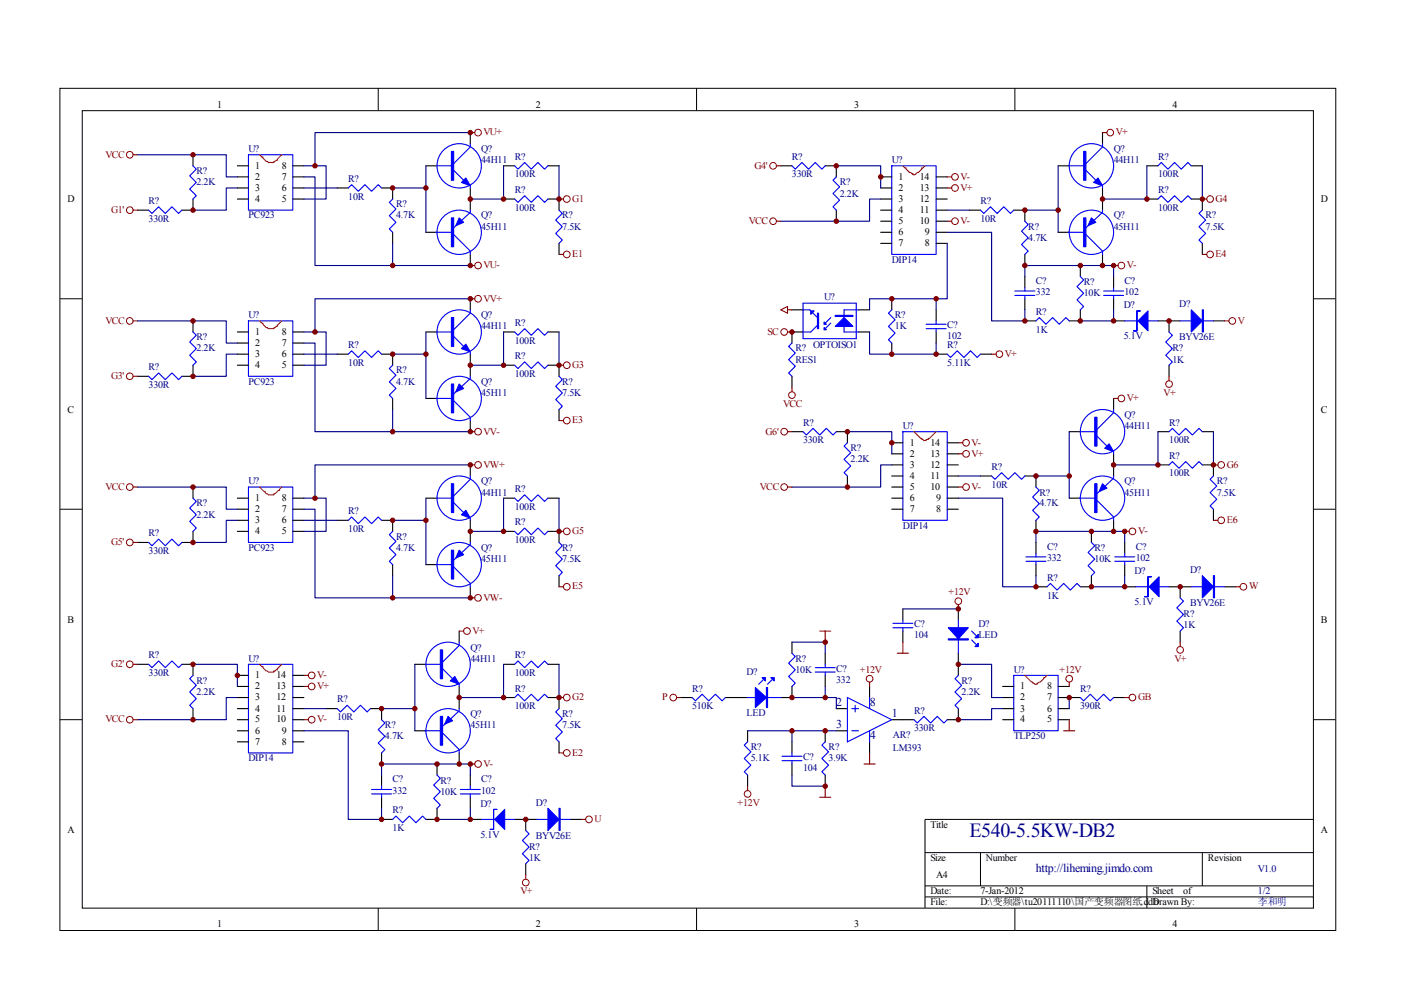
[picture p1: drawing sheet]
<svg xmlns="http://www.w3.org/2000/svg" width="297mm" height="210mm" viewBox="0 0 297 210" stroke-linecap="round" stroke-linejoin="round" font-family="sans-serif">
<g fill="none" stroke="#000" stroke-width=".21">
<path d="M12.7 18.7h270.5v178.6h-270.5zM80.2 18.7v4.7M147.7 18.7v4.7M215.2 18.7v4.7M17.4 23.5h261.1v169h-261.1zM12.7 63.3h4.7M278.4 63.3h4.7M12.7 108h4.7M278.4 108h4.7M12.7 152.6h4.7M278.4 152.6h4.7M278.4 173.7h-82.3v18.8"/>
<path d="M80.2 192.5v4.7M147.7 192.5v4.7M196.1 180.8h82.3M196.1 187.8h82.3M196.1 190.2h82.3M207.9 180.8v7M215.2 192.5v4.7M243.2 187.8v4.7M254.9 180.8v7"/>
</g>
<g fill="none" stroke="#00f" stroke-width=".23">
<path d="M40.9 35.2l.7 .7-1.4 1.4 1.4 1.4-1.4 1.4 1.4 1.4-.7 .7M52.7 32.8h9.4v11.8h-9.4zM73.8 39.9l.7-.7 1.5 1.4 1.4-1.4 1.4 1.4 1.4-1.4 .7 .7M92.7 35.2h3.5M96.2 36.1l2.1 2.1M99.7 30.5v.7l-3.5 3.5M99.7 39.4v.5M109.1 35.2l.7 .7 1.4-1.4 1.4 1.4 1.5-1.4 1.4 1.4 .7-.7M167.9 35.2l.7 .7 1.4-1.4 1.4 1.4 1.4-1.4 1.5 1.4 .7-.7M177.3 37.5l-.7 .7 1.4 1.4-1.4 1.4 1.4 1.4-1.4 1.5 .7 .7M189.1 35.2h9.4v18.7h-9.4zM226.7 35.2h3.5"/>
<path d="M230.2 36.1l2.1 2.1M233.8 30.5v.7l-3.6 3.5M233.8 39.4v.5M245.5 35.2l.7-.7 1.4 1.4 1.4-1.4 1.4 1.4 1.5-1.4 .7 .7M31.5 44.6l.7 .7 1.4-1.4 1.4 1.4 1.4-1.4 1.5 1.4 .7-.7M83.2 42.2l-.7 .7 1.5 1.4-1.5 1.4 1.5 1.4-1.5 1.4 .7 .8M92.4 49.3h3.3M96.2 49.7l3.5 3.5v.7M99.7 44.6v.4l-3.5 3.3M109.1 42.2l.7 .7 1.4-1.4 1.4 1.4 1.5-1.4 1.4 1.4 .7-.7M118.5 44.6l.7 .7-1.4 1.4 1.4 1.4-1.4 1.4 1.4 1.4-.7 .7M207.9 44.6l.7 .7 1.4-1.4 1.4 1.4 1.4-1.4 1.4 1.4 .7-.7"/>
<path d="M217.3 46.9l.7 .7-1.4 1.4 1.4 1.4-1.4 1.4 1.4 1.4-.7 .7M226.5 49.3h3.3M229 58.6l.8 .7-1.5 1.5 1.5 1.4-1.5 1.4 1.5 1.4-.8 .7M230.2 49.7l3.6 3.5v.7M233.8 44.6v.4l-3.6 3.3M245.5 42.2l.7-.7 1.4 1.4 1.4-1.4 1.4 1.4 1.5-1.4 .7 .7M254.9 44.6l-.7 .7 1.4 1.4-1.4 1.4 1.4 1.4-1.4 1.4 .7 .7M31.5 79.8l.7 .7 1.4-1.4 1.4 1.4 1.4-1.4 1.5 1.4 .7-.7M40.9 70.4l.7 .7-1.4 1.4 1.4 1.4-1.4 1.4 1.4 1.4-.7 .7M52.7 68h9.4v11.8h-9.4zM73.8 75.1l.7-.7 1.5 1.4 1.4-1.4 1.4 1.4 1.4-1.4 .7 .7M83.2 77.4l-.7 .7 1.5 1.4-1.5 1.5 1.5 1.4-1.5 1.4 .7 .7"/>
<path d="M92.7 70.4h3.5M96.2 71.3l2.1 2.1M99.7 65.7v.7l-3.5 3.5M99.7 79.8v.5l-3.5 3.2M99.7 74.6v.5M109.1 70.4l.7 .7 1.4-1.4 1.4 1.4 1.5-1.4 1.4 1.4 .7-.7M109.1 77.4l.7 .7 1.4-1.4 1.4 1.4 1.5-1.4 1.4 1.4 .7-.7M118.5 79.8l.7 .7-1.4 1.4 1.4 1.4-1.4 1.4 1.4 1.4-.7 .7M167.9 72.7l-.7 .7 1.4 1.5-1.4 1.4 1.4 1.4-1.4 1.4 .7 .7M170.3 64.3h11.2v7.5h-11.2zM170.3 65.7h1.4l1.6 1.6M173.3 69l-1.4 1.4h-1.6"/>
<path d="M176.1 67.3l-1.4 1.4M176.1 68.5l-1.4 1.4M182 65.7h-3v4.7h3M189.1 65.7l-.7 .7 1.4 1.4-1.4 1.4 1.4 1.4-1.4 1.4 .7 .7M196.4 68.7h4.2M196.4 69.7h4.2M198.5 68v.7M198.5 69.7v.7M200.8 75.1l.7 .7 1.4-1.4 1.5 1.4 1.4-1.4 1.4 1.4 .7-.7M215.2 61.7h4.2M215.2 62.6h4.2M217.3 61v.7"/>
<path d="M217.3 62.6v.7M219.6 68l.8-.7 1.4 1.4 1.4-1.4 1.4 1.4 1.4-1.4 .7 .7M234 61.7h4.2M234 62.6h4.2M236.1 61v.7M236.1 62.6v.7M238.5 68h7M247.9 70.4l.7 .7-1.4 1.4 1.4 1.4-1.4 1.4 1.4 1.4-.7 .7M250.2 68h7.1M92.4 84.5h3.3M96.2 85l3.5 3.5v.7M170.3 91.5l.7 .7 1.4-1.4 1.4 1.4 1.4-1.4 1.4 1.4 .7-.7"/>
<path d="M179.7 93.9l-.7 .7 1.4 1.4-1.4 1.4 1.4 1.4-1.4 1.4 .7 .7M191.4 91.5h9.4v18.8h-9.4zM229 91.5h3.6M232.6 92.5l2.1 2.1M236.1 86.8v.7l-3.5 3.6M236.1 95.8v.4M247.9 91.5l.7-.7 1.4 1.4 1.4-1.4 1.4 1.4 1.4-1.4 .7 .7M247.9 98.6l.7-.7 1.4 1.4 1.4-1.4 1.4 1.4 1.4-1.4 .7 .7M31.5 115l.7 .7 1.4-1.4 1.4 1.4 1.4-1.4 1.5 1.4 .7-.7M40.9 105.6l.7 .7-1.4 1.4 1.4 1.4-1.4 1.5 1.4 1.4-.7 .7M52.7 103.3h9.4v11.7h-9.4zM73.8 110.3l.7-.7 1.5 1.4 1.4-1.4 1.4 1.4 1.4-1.4 .7 .7"/>
<path d="M83.2 112.7l-.7 .7 1.5 1.4-1.5 1.4 1.5 1.4-1.5 1.4 .7 .7M92.4 119.7h3.3M92.7 105.6h3.5M96.2 106.6l2.1 2.1M99.7 100.9v.7l-3.5 3.5M99.7 115v.5l-3.5 3.3M99.7 109.8v.5M109.1 105.6l.7 .7 1.4-1.4 1.4 1.4 1.5-1.4 1.4 1.4 .7-.7M109.1 112.7l.7 .7 1.4-1.4 1.4 1.4 1.5-1.4 1.4 1.4 .7-.7M118.5 115l.7 .7-1.4 1.4 1.4 1.4-1.4 1.4 1.4 1.5-.7 .7M210.2 100.9l.7 .7 1.5-1.4 1.4 1.4 1.4-1.4 1.4 1.4 .7-.7M217.5 118.1h4.3"/>
<path d="M217.5 119h4.3M219.6 103.3l.8 .7-1.5 1.4 1.5 1.4-1.5 1.4 1.5 1.4-.8 .7M219.6 117.4v.7M219.6 119v.7M228.8 105.6h3.3M231.4 115l.7 .7-1.4 1.4 1.4 1.4-1.4 1.4 1.4 1.5-.7 .7M232.6 106.1l3.5 3.5v.7M236.1 100.9v.5l-3.5 3.3M236.3 118.1h4.3M236.3 119h4.3M238.5 117.4v.7M238.5 119v.7"/>
<path d="M257.3 100.9l-.7 .7 1.4 1.4-1.4 1.4 1.4 1.5-1.4 1.4 .7 .7M96.2 120.2l3.5 3.5v.7M97.4 136.2v.7l-3.6 3.5M167.9 138.5l.7 .7-1.4 1.4 1.4 1.4-1.4 1.4 1.4 1.4-.7 .7M189.3 133.1h4.2M189.3 132.2h4.2M191.4 131.5v.7M191.4 133.1v.7M203.2 131.5v7M206 135.7l.9 .9M206 133.8l.9 .9M222 124.4l.7-.7 1.4 1.4 1.4-1.4 1.4 1.4 1.4-1.4 .7 .7"/>
<path d="M240.8 124.4h7.1M250.2 126.8l.7 .7-1.4 1.4 1.4 1.4-1.4 1.4 1.4 1.4-.7 .7M252.6 124.4h7M31.5 140.9l.7 .7 1.4-1.5 1.4 1.5 1.4-1.5 1.5 1.5 .7-.7M40.9 143.2l-.7 .7 1.4 1.4-1.4 1.4 1.4 1.4-1.4 1.4 .7 .7M52.7 140.9h9.4v18.7h-9.4zM71.5 150.2l.7 .7 1.4-1.4 1.4 1.4 1.4-1.4 1.4 1.4 .7-.7M80.9 152.6l.7 .7-1.4 1.4 1.4 1.4-1.4 1.4 1.4 1.4-.7 .7M90.1 154.9h3.3M90.3 140.9h3.5M93.8 155.4l3.6 3.5v.7M93.8 141.8l2.1 2.1"/>
<path d="M97.4 150.2v.5l-3.6 3.3M97.4 145.1v.4M109.1 140.9l.7-.8 1.4 1.5 1.4-1.5 1.5 1.5 1.4-1.5 .7 .8M109.1 147.9l.7-.7 1.4 1.4 1.4-1.4 1.5 1.4 1.4-1.4 .7 .7M118.5 150.2l-.7 .7 1.4 1.5-1.4 1.4 1.4 1.4-1.4 1.4 .7 .7M146.7 147.9l.7 .7 1.5-1.4 1.4 1.4 1.4-1.4 1.4 1.4 .7-.7M158.5 157.3l-.7 .7 1.4 1.4-1.4 1.4 1.4 1.4-1.4 1.4 .7 .7M158.5 147.9h7.1M161.8 144.1l-.9 1M163.7 144.1l-1 1M167.9 159.6v.7M172.8 142.5h4.3"/>
<path d="M172.8 141.6h4.3M175 157.3l-.7 .7 1.4 1.4-1.4 1.4 1.4 1.4-1.4 1.4 .7 .7M175 140.9v.7M175 142.5v.7M179.7 147.9l9.4 4.7-9.4 4.7zM180.6 154.9h1.4M180.6 150.2h1.4M181.3 149.5v1.4M184.4 147.9v2.3M184.4 154.9v2.4M193.8 152.6l.7 .7 1.4-1.4 1.4 1.4 1.4-1.4 1.4 1.4 .7-.7M203.2 143.2l-.7 .7 1.4 1.4-1.4 1.4 1.4 1.4-1.4 1.4 .7 .7"/>
<path d="M214.9 143.2h9.4v11.7h-9.4zM229 147.9l.8 .7 1.4-1.4 1.4 1.4 1.4-1.4 1.4 1.4 .7-.7M78.8 167.4h4.2M78.8 168.3h4.2M80.9 166.7v.7M80.9 168.3v.7M83.2 173.7l.8-.7 1.4 1.4 1.4-1.4 1.4 1.4 1.4-1.4 .7 .7M92.7 164.3l.7 .7-1.5 1.5 1.5 1.4-1.5 1.4 1.5 1.4-.7 .7M97.6 167.4h4.2M97.6 168.3h4.2M99.7 166.7v.7M99.7 168.3v.7"/>
<path d="M102.1 173.7h7M111.5 176.1l.7 .7-1.4 1.4 1.4 1.4-1.4 1.4 1.4 1.4-.7 .7M113.8 173.7h7.1M165.8 161.3h4.2M165.8 160.3h4.2M167.9 161.3v.7"/>
<circle cx="97.4" cy="35.2" r="4.7"/>
<circle cx="231.4" cy="35.2" r="4.7"/>
<circle cx="97.4" cy="49.2" r="4.7"/>
<circle cx="231.4" cy="49.2" r="4.7"/>
<circle cx="97.4" cy="70.4" r="4.7"/>
<circle cx="97.4" cy="84.5" r="4.7"/>
<circle cx="233.8" cy="91.5" r="4.7"/>
<circle cx="97.4" cy="119.7" r="4.7"/>
<circle cx="97.4" cy="105.6" r="4.7"/>
<circle cx="233.8" cy="105.6" r="4.7"/>
<circle cx="95" cy="140.8" r="4.7"/>
<circle cx="95" cy="154.9" r="4.7"/>
</g>
<g fill="none" stroke="#000" stroke-width=".23">
<path d="M40.9 32.8v2.4M50.3 35.2h2.4M50.3 37.5h2.4M50.3 39.9h2.4M62.1 35.2h2.3M62.1 37.5h2.3M62.1 39.9h2.3M71.5 39.9h2.3M80.9 39.9h2.3v2.3M90.3 35.2h2.4M99.7 28.1v2.4M99.7 39.9v4.7"/>
<path d="M106.8 35.2h2.3M116.2 35.2h2.3M165.6 35.2h2.3M175 35.2h2.3v2.3M186.7 37.5h2.4M186.7 39.9h2.4M198.5 37.5h2.3M198.5 39.9h2.3M224.3 35.2h2.4M233.8 28.1v2.4M233.8 39.9v4.7M243.2 35.2h2.3"/>
<path d="M252.6 35.2h2.3M29.2 44.6h2.3M40.9 42.2v2.4h-2.3M50.3 42.2h2.4M62.1 42.2h2.3M83.2 49.3v2.3M90.3 49.3h2.4M99.7 53.9v2.4M106.8 42.2h2.3M116.2 42.2h2.3v2.4M118.5 51.6v2.3M177.3 44.6v2.3"/>
<path d="M186.7 42.2h2.4M186.7 49.3h2.4M186.7 44.6h2.4M186.7 46.9h2.4M186.7 51.6h2.4M198.5 42.2h2.3M198.5 49.3h2.3M198.5 44.6h2.3M198.5 46.9h2.3M198.5 51.6h2.3M205.5 44.6h2.4M214.9 44.6h2.4v2.3"/>
<path d="M217.3 53.9v2.4M217.3 58.6v2.4M224.3 49.3h2.4M229 56.3v2.3M233.8 53.9v2.4M236.1 58.6v2.4M243.2 42.2h2.3M252.6 42.2h2.3v2.4M254.9 51.6v2.3M29.2 79.8h2.3M40.9 68v2.4M40.9 77.4v2.4h-2.3"/>
<path d="M50.3 70.4h2.4M50.3 72.7h2.4M50.3 75.1h2.4M50.3 77.4h2.4M62.1 70.4h2.3M62.1 72.7h2.3M62.1 75.1h2.3M62.1 77.4h2.3M71.5 75.1h2.3M80.9 75.1h2.3v2.3M90.3 70.4h2.4M99.7 63.3v2.4"/>
<path d="M99.7 75.1v4.7M106.8 70.4h2.3M106.8 77.4h2.3M116.2 77.4h2.3v2.4M116.2 70.4h2.3M167.9 65.7h2.4M167.9 79.8v2.3M170.3 70.4h-2.4v2.3M182 70.4h2.4M182 65.7h2.4M189.1 63.3v2.4M189.1 72.7v2.4"/>
<path d="M198.5 75.1h2.3M198.5 65.7v2.3M198.5 70.4v2.3M207.9 75.1h2.3M217.3 63.3v2.4M217.3 68h2.3M229 65.7v2.3h-2.3M236.1 68h2.4M236.1 63.3v2.4M245.5 68h4.7M247.9 68v2.4M247.9 77.4v2.4"/>
<path d="M257.3 68h2.3M83.2 84.5v2.3M90.3 84.5h2.4M99.7 89.2v2.3M99.7 98.6v2.3M118.5 86.8v2.4M167.9 91.5h2.4M177.3 91.5h2.4v2.4M189.1 93.9h2.3M189.1 96.2h2.3M189.1 98.6h2.3M200.8 93.9h2.4"/>
<path d="M200.8 96.2h2.4M200.8 98.6h2.4M226.7 91.5h2.3M236.1 84.5v2.3M236.1 96.2v4.7M245.5 98.6h2.4M245.5 91.5h2.4M254.9 98.6h2.4v2.3M254.9 91.5h2.4M29.2 115h2.3M40.9 103.3v2.3M40.9 112.7v2.3h-2.3"/>
<path d="M50.3 105.6h2.4M50.3 108h2.4M50.3 110.3h2.4M50.3 112.7h2.4M62.1 105.6h2.3M62.1 108h2.3M62.1 110.3h2.3M62.1 112.7h2.3M71.5 110.3h2.3M80.9 110.3h2.3v2.4M83.2 119.7v2.4M90.3 105.6h2.4"/>
<path d="M90.3 119.7h2.4M99.7 110.3v4.7M106.8 105.6h2.3M106.8 112.7h2.3M116.2 112.7h2.3v2.3M116.2 105.6h2.3M179.7 100.9v2.4M189.1 105.6h2.3M189.1 108h2.3M189.1 100.9h2.3M189.1 103.3h2.3M200.8 105.6h2.4"/>
<path d="M200.8 108h2.4M200.8 100.9h2.4M200.8 103.3h2.4M207.9 100.9h2.3M217.3 100.9h2.3v2.4M219.6 110.3v2.4M219.6 115v2.4M219.6 119.7v2.4M226.7 105.6h2.3M231.4 112.7v2.3M236.1 110.3v2.4M238.5 115v2.4"/>
<path d="M238.5 119.7v2.4M257.3 108v2.3M97.4 133.8v2.4M99.7 124.4v2.4M118.5 122.1v2.3M167.9 136.2v2.3M175 138.5v2.4M191.4 129.1v2.4M191.4 133.8v2.4M203.2 129.1v2.4M203.2 138.5v4.7M219.6 124.4h2.4"/>
<path d="M231.4 122.1v2.3h-2.4M238.5 124.4h2.3M247.9 124.4h4.7M250.2 124.4v2.4M250.2 133.8v2.4M259.6 124.4h2.4M29.2 140.9h2.3M38.6 140.9h2.3v2.3M40.9 150.2v2.4M50.3 143.2h2.4M50.3 145.5h2.4M50.3 147.9h2.4"/>
<path d="M50.3 150.2h2.4M50.3 152.6h2.4M50.3 154.9h2.4M50.3 157.3h2.4M62.1 143.2h2.3M62.1 145.5h2.3M62.1 147.9h2.3M62.1 150.2h2.3M62.1 152.6h2.3M62.1 154.9h2.3M62.1 157.3h2.3M69.1 150.2h2.4"/>
<path d="M78.5 150.2h2.4v2.4M80.9 159.6v2.4M88 154.9h2.3M88 140.9h2.3M97.4 145.5v4.7M97.4 159.6v2.4M106.8 147.9h2.3M106.8 140.9h2.3M116.2 147.9h2.3v2.3M116.2 140.9h2.3M118.5 157.3v2.3M144.4 147.9h2.3"/>
<path d="M153.8 147.9h4.7M158.5 154.9v2.4M167.9 145.5v2.4h-2.3M167.9 157.3v2.3M175 143.2v2.3M175 154.9v2.4M177.3 150.2h2.4M177.3 154.9h2.4M184.4 145.5v2.4M184.4 157.3v2.3M189.1 152.6h4.7M203.2 150.2v2.4h-2.4"/>
<path d="M212.6 145.5h2.3M212.6 147.9h2.3M212.6 150.2h2.3M212.6 152.6h2.3M224.3 145.5h2.4M224.3 147.9h4.7M224.3 150.2h2.4M224.3 152.6h2.4M236.1 147.9h2.4M80.9 164.3v2.4M80.9 169v2.4M80.9 173.7h2.3"/>
<path d="M92.7 171.4v2.3h-2.4M92.7 162v2.3M99.7 164.3v2.4M99.7 169v2.4M99.7 173.7h2.4M109.1 173.7h4.7M111.5 173.7v2.4M120.9 173.7h2.3M158.5 164.3v2.4M167.9 162v2.3M175 164.3v2.4M111.5 183.1v2.4"/>
</g>
<path d="M55 32.8l.5 .5h.2v.2l.5 .5a2.19 2.19 0 0 0 1.9 .5v-.3l.7-.2v-.3l.9-.9M191.4 35.2l.5 .4h.2v.3l.7 .7 .7 .2v.2a.74 .74 0 0 0 1-.4h.2l.7-.7v-.3h.3l.4-.4M55 68l.5 .5h.2v.2l.5 .5a2.17 2.17 0 0 0 1.9 .5v-.2l.7-.3v-.2l.9-1M193.8 91.5l1.4 1.4h.2v.3l.5 .2h.5v-.2h.4v-.3h.3l1.4-1.4M55 103.3l1 .9h.2a1.27 1.27 0 0 0 1.7 .7h.2v-.2h.2l.7-.7h.3v-.3l.4-.4M55 140.9l.5 .4h.2v.3l.5 .4a2.19 2.19 0 0 0 1.9 .5v-.2l.7-.3v-.2l.9-.9M217.3 143.2l1.4 1.4h.2v.2h.3l.2 .3h.5v-.3l.7-.2 .7-.7v-.2h.2l.5-.5" fill="none" stroke="#f00" stroke-width=".23"/>
<g fill="#00f" stroke="#00f" stroke-width=".23">
<path d="M97.8 38.7l1-1 .9 1.7z"/>
<path d="M97.4 46.2l.9 .9-1.6 .7z"/>
<path d="M98.8 73l.9 1.6-1.9-.7z"/>
<path d="M97.4 81.4l.9 1-1.6 .7z"/>
<path d="M97.8 109.1l1-.9 .9 1.6z"/>
<path d="M97.4 116.7l.9 .9-1.6 .7z"/>
<path d="M95.5 144.4l.9-1 1 1.7z"/>
<path d="M95 151.9l.9 .9-1.6 .7z"/>
<path d="M104.9 173.7l2.1-2.1v4.2z"/>
<path d="M116.2 171.4l2.3 2.3-2.3 2.4z"/>
<path d="M231.9 38.7l.9-1 1 1.7z"/>
<path d="M231.4 46.2l.9 .9-1.6 .7z"/>
<path d="M241.3 68l2.1-2.1v4.3z"/>
<path d="M252.6 65.7l2.3 2.3-2.3 2.4z"/>
<path d="M235.2 94.1l.9 1.7-1.9-.7z"/>
<path d="M233.8 102.6l.9 .9-1.7 .7z"/>
<path d="M243.6 124.4l2.1-2.1v4.2z"/>
<path d="M254.9 122.1l2.4 2.3-2.4 2.4z"/>
<path d="M177.1 69.2l1.9-1.9 1.8 1.9z"/>
<path d="M174.7 69.5l.5 .4h-.5z"/>
<path d="M174.7 68.3l.5 .4h-.5z"/>
<path d="M171.9 65.9h.7l-.7 .7z"/>
<path d="M160.1 145.8l2.4 2.1-2.4 2.1z"/>
<path d="M163.4 143.7h.7v.7z"/>
<path d="M161.6 143.7h.7v.7z"/>
<path d="M201.1 133.1h4.2l-2.1 2.3z"/>
<path d="M206.7 137.1l.7-.7v.7z"/>
<path d="M206.7 135.2l.7-.7v.7z"/>
<path d="M95.7 32.1h.5v6.1h-.5z" fill-rule="evenodd"/>
<path d="M95.7 46.2h.5v6.1h-.5z" fill-rule="evenodd"/>
<path d="M95.7 67.3h.5v6.1h-.5z" fill-rule="evenodd"/>
<path d="M95.7 81.4h.5v6.1h-.5z" fill-rule="evenodd"/>
<path d="M95.7 102.6h.5v6.1h-.5z" fill-rule="evenodd"/>
<path d="M95.7 116.7h.5v6.1h-.5z" fill-rule="evenodd"/>
<path d="M93.4 137.8h.4v6.1h-.4z" fill-rule="evenodd"/>
<path d="M93.4 151.9h.4v6.1h-.4z" fill-rule="evenodd"/>
<path d="M104.6 171.6h.8h-.8v4.2h-.7h.7z" fill-rule="evenodd"/>
<path d="M118.5 171.4h.3v4.7h-.3z" fill-rule="evenodd"/>
<path d="M229.8 32.1h.4v6.1h-.4z" fill-rule="evenodd"/>
<path d="M229.8 46.2h.4v6.1h-.4z" fill-rule="evenodd"/>
<path d="M241 65.9h.7h-.7v4.3h-.7h.7z" fill-rule="evenodd"/>
<path d="M254.9 65.7h.3v4.7h-.3z" fill-rule="evenodd"/>
<path d="M232.1 88.5h.5v6.1h-.5z" fill-rule="evenodd"/>
<path d="M232.1 102.6h.5v6.1h-.5z" fill-rule="evenodd"/>
<path d="M243.4 122.3h.7h-.7v4.2h-.7h.7z" fill-rule="evenodd"/>
<path d="M257.3 122.1h.2v4.7h-.2z" fill-rule="evenodd"/>
<path d="M177.1 66.9h3.7v.2h-3.7z" fill-rule="evenodd"/>
<path d="M173.3 66.4h.3v3.3h-.3z" fill-rule="evenodd"/>
<path d="M162.5 145.8h.2v4.2h-.2z" fill-rule="evenodd"/>
<path d="M201.1 135.4h4.2v.3h-4.2z" fill-rule="evenodd"/>
</g>
<g fill="none" stroke="#800000" stroke-width=".21">
<circle cx="27.5" cy="32.8" r=".71"/>
<circle cx="101.4" cy="28.1" r=".7"/>
<circle cx="163.9" cy="35.2" r=".71"/>
<circle cx="202.5" cy="37.5" r=".71"/>
<circle cx="202.5" cy="39.9" r=".71"/>
<circle cx="235.4" cy="28.1" r=".7"/>
<circle cx="27.5" cy="44.6" r=".71"/>
<circle cx="101.4" cy="56.3" r=".7"/>
<circle cx="120.2" cy="53.9" r=".71"/>
<circle cx="120.2" cy="42.2" r=".71"/>
<circle cx="163.9" cy="46.9" r=".7"/>
<circle cx="202.5" cy="46.9" r=".71"/>
<circle cx="237.8" cy="56.3" r=".71"/>
<circle cx="256.6" cy="53.9" r=".71"/>
<circle cx="256.6" cy="42.2" r=".71"/>
<circle cx="27.5" cy="79.8" r=".71"/>
<circle cx="27.5" cy="68" r=".71"/>
<circle cx="101.4" cy="63.3" r=".7"/>
<circle cx="120.2" cy="77.4" r=".71"/>
<circle cx="166.3" cy="70.4" r=".71"/>
<circle cx="211.9" cy="75.1" r=".7"/>
<circle cx="261.3" cy="68" r=".71"/>
<circle cx="101.4" cy="98.6" r=".71"/>
<circle cx="101.4" cy="91.5" r=".7"/>
<circle cx="120.2" cy="89.2" r=".71"/>
<circle cx="166.3" cy="91.5" r=".71"/>
<circle cx="167.9" cy="83.8" r=".71"/>
<circle cx="204.8" cy="96.2" r=".71"/>
<circle cx="204.8" cy="93.9" r=".71"/>
<circle cx="237.8" cy="84.5" r=".71"/>
<circle cx="247.9" cy="81.4" r=".71"/>
<circle cx="258.9" cy="98.6" r=".71"/>
<circle cx="27.5" cy="115" r=".71"/>
<circle cx="27.5" cy="103.3" r=".71"/>
<circle cx="120.2" cy="112.7" r=".71"/>
<circle cx="166.3" cy="103.3" r=".71"/>
<circle cx="204.8" cy="103.3" r=".71"/>
<circle cx="240.1" cy="112.7" r=".71"/>
<circle cx="258.9" cy="110.3" r=".71"/>
<circle cx="99" cy="133.8" r=".71"/>
<circle cx="101.4" cy="126.8" r=".71"/>
<circle cx="120.2" cy="124.4" r=".71"/>
<circle cx="203.2" cy="127.5" r=".71"/>
<circle cx="250.2" cy="137.8" r=".71"/>
<circle cx="263.6" cy="124.4" r=".71"/>
<circle cx="27.5" cy="140.8" r=".71"/>
<circle cx="27.5" cy="152.6" r=".71"/>
<circle cx="66.1" cy="143.2" r=".71"/>
<circle cx="66.1" cy="145.5" r=".71"/>
<circle cx="66.1" cy="152.6" r=".7"/>
<circle cx="120.2" cy="159.6" r=".71"/>
<circle cx="120.2" cy="147.9" r=".71"/>
<circle cx="142.7" cy="147.9" r=".71"/>
<circle cx="184.4" cy="143.9" r=".71"/>
<circle cx="226.7" cy="143.9" r=".71"/>
<circle cx="240.1" cy="147.9" r=".71"/>
<circle cx="101.4" cy="162" r=".7"/>
<circle cx="124.9" cy="173.7" r=".71"/>
<circle cx="158.5" cy="168.3" r=".7"/>
<circle cx="111.5" cy="187.1" r=".71"/>
</g>
<g fill="none" stroke="#800000" stroke-width=".23">
<path d="M28.2 32.8h1M99.7 28.1h1M164.6 35.2h1M200.8 37.5h1M200.8 39.9h1M233.8 28.1h.9M28.2 44.6h1M99.7 56.3h1M118.5 42.2h1M118.5 53.9h1M164.6 46.9h1M200.8 46.9h1"/>
<path d="M236.1 56.3h.9M254.9 42.2h1M254.9 53.9h1M28.2 68h1M28.2 79.8h1M99.7 63.3h1M118.5 77.4h1M165.6 65.7l1.4-.7v1.4zM167 65.7h.9M167 70.4h.9M210.2 75.1h1M247.9 79.8v.9"/>
<path d="M259.6 68h1M99.7 91.5h1M99.7 98.6h1M118.5 89.2h1M167 91.5h.9M167.9 82.1v1M203.2 93.9h.9M203.2 96.2h.9M236.1 84.5h.9M257.3 98.6h.9M28.2 103.3h1M28.2 115h1"/>
<path d="M118.5 112.7h1M167 103.3h.9M203.2 103.3h.9M238.5 112.7h.9M257.3 110.3h.9M97.4 133.8h.9M99.7 126.8h1M118.5 124.4h1M173.8 133.8h2.3M175 133.8v2.4M190.2 138.5h2.4M191.4 136.2v2.3"/>
<path d="M203.2 128.2v.9M250.2 136.2v.9M262 124.4h.9M28.2 152.6h1M28.2 140.9h1M64.4 143.2h1M64.4 145.5h1M64.4 152.6h1M118.5 147.9h1M118.5 159.6h1M143.5 147.9h.9M184.4 144.6v.9"/>
<path d="M184.4 159.6v2.4M225.5 154.9h2.4M226.7 144.6v.9M226.7 152.6v2.3M238.5 147.9h.9M99.7 162h1M123.2 173.7h1M158.5 166.7v.9M173.8 169h2.3M175 166.7v2.3M183.2 162h2.3M111.5 185.5v.9"/>
</g>
<g fill="none" stroke="#000080" stroke-width=".23">
<path d="M29.2 32.8h18.8v4.7h2.3M50.3 39.9h-2.3v4.7h-7.1M64.4 35.2h4.7v7h-4.7M64.4 37.5h2.4v18.8h32.9M64.4 39.9h7.1M83.2 39.9h7.1M90.3 35.2v14.1M99.7 28.1h-32.9v7.1M106.8 35.2v7h-7.1M118.5 35.2v7M177.3 35.2h9.4v4.7M224.3 35.2v14.1"/>
<path d="M243.2 35.2v7h-9.4M254.9 35.2v7M83.2 51.6v4.7M186.7 42.2h-2.3v4.7h-18.8M200.8 49.3h9.4v18.7h7.1v-2.3M200.8 51.6v11.7h-16.4v2.4M200.8 44.6h4.7M217.3 58.6v-2.3h18.8v2.3M217.3 44.6h7M29.2 68h18.8v4.7h2.3M50.3 75.1h-2.3v4.7h-7.1M64.4 70.4h4.7v7h-4.7"/>
<path d="M64.4 72.7h2.4v18.8h32.9M64.4 75.1h7.1M83.2 75.1h7.1M90.3 70.4v14.1M99.7 63.3h-32.9v7.1M106.8 70.4v7h-7.1M118.5 70.4v7M184.4 70.4v4.7h14.1v-2.4M198.5 63.3v2.4M236.1 65.7v2.3h-7.1M83.2 86.8v4.7M99.7 98.6h-32.9v7"/>
<path d="M179.7 91.5h9.4v4.7M189.1 98.6h-2.4v4.7h-18.8M226.7 91.5v14.1M245.5 91.5v7.1h-9.4M257.3 91.5v7.1M29.2 103.3h18.8v4.7h2.3M50.3 110.3h-2.3v4.7h-7.1M64.4 105.6h4.7v7.1h-4.7M64.4 108h2.4v18.8h32.9M64.4 110.3h7.1M83.2 110.3h7.1M90.3 105.6v14.1"/>
<path d="M106.8 105.6v7.1h-7.1M118.5 105.6v7.1M203.2 105.6h9.4v18.8h7v-2.3M203.2 100.9h4.7M219.6 115v-2.3h18.9v2.3M219.6 100.9h7.1M83.2 122.1v4.7M167.9 136.2h7.1v2.3M191.4 129.1h11.8M238.5 122.1v2.3h-7.1M40.9 140.9h9.4v4.6M50.3 147.9h-2.3v4.7h-18.8"/>
<path d="M64.4 154.9h9.4v18.8h7.1v-2.3M64.4 150.2h4.7M80.9 150.2h7.1M88 140.9v14M106.8 140.9v7h-9.4M118.5 140.9v7M158.5 154.9h18.8M167.9 147.9h9.4v2.3M167.9 154.9v2.4M175 145.5v2.4M203.2 140.9h7v7h2.4M212.6 150.2h-2.4v2.4h-7"/>
<path d="M226.7 147.9v2.3M80.9 164.3v-2.3h18.8v2.3M99.7 171.4v2.3h-7M167.9 164.3v2.4h7.1"/>
</g>
<g fill="#800000" stroke="#800000" stroke-width=".21">
<circle cx="99.7" cy="28.1" r=".47"/>
<circle cx="99.7" cy="42.2" r=".47"/>
<circle cx="99.7" cy="56.3" r=".47"/>
<circle cx="40.9" cy="44.6" r=".47"/>
<circle cx="40.9" cy="32.8" r=".47"/>
<circle cx="83.2" cy="39.9" r=".47"/>
<circle cx="118.5" cy="42.2" r=".47"/>
<circle cx="106.8" cy="42.2" r=".47"/>
<circle cx="90.3" cy="39.9" r=".47"/>
<circle cx="83.2" cy="56.3" r=".47"/>
<circle cx="66.8" cy="35.2" r=".47"/>
<circle cx="99.7" cy="63.3" r=".47"/>
<circle cx="99.7" cy="77.4" r=".47"/>
<circle cx="99.7" cy="91.5" r=".47"/>
<circle cx="40.9" cy="79.8" r=".47"/>
<circle cx="40.9" cy="68" r=".47"/>
<circle cx="83.2" cy="75.1" r=".47"/>
<circle cx="118.5" cy="77.4" r=".47"/>
<circle cx="106.8" cy="77.4" r=".47"/>
<circle cx="90.3" cy="75.1" r=".47"/>
<circle cx="83.2" cy="91.5" r=".47"/>
<circle cx="66.8" cy="70.4" r=".47"/>
<circle cx="90.3" cy="110.3" r=".47"/>
<circle cx="99.7" cy="98.6" r=".47"/>
<circle cx="99.7" cy="112.7" r=".47"/>
<circle cx="99.7" cy="126.8" r=".47"/>
<circle cx="40.9" cy="115" r=".47"/>
<circle cx="40.9" cy="103.3" r=".47"/>
<circle cx="83.2" cy="110.3" r=".47"/>
<circle cx="83.2" cy="126.8" r=".47"/>
<circle cx="118.5" cy="112.7" r=".47"/>
<circle cx="106.8" cy="112.7" r=".47"/>
<circle cx="66.8" cy="105.6" r=".47"/>
<circle cx="106.8" cy="147.9" r=".47"/>
<circle cx="97.4" cy="147.9" r=".47"/>
<circle cx="80.9" cy="150.2" r=".47"/>
<circle cx="88" cy="150.2" r=".47"/>
<circle cx="92.7" cy="162" r=".47"/>
<circle cx="111.5" cy="173.7" r=".47"/>
<circle cx="40.9" cy="140.8" r=".47"/>
<circle cx="50.3" cy="143.2" r=".47"/>
<circle cx="40.9" cy="152.6" r=".47"/>
<circle cx="80.9" cy="173.7" r=".47"/>
<circle cx="92.7" cy="173.7" r=".47"/>
<circle cx="99.7" cy="173.7" r=".47"/>
<circle cx="97.4" cy="162" r=".47"/>
<circle cx="80.9" cy="162" r=".47"/>
<circle cx="99.7" cy="162" r=".47"/>
<circle cx="118.5" cy="147.9" r=".47"/>
<circle cx="186.7" cy="37.5" r=".47"/>
<circle cx="233.8" cy="42.2" r=".47"/>
<circle cx="233.8" cy="56.3" r=".47"/>
<circle cx="217.3" cy="44.6" r=".47"/>
<circle cx="217.3" cy="56.3" r=".47"/>
<circle cx="217.3" cy="68" r=".47"/>
<circle cx="229.1" cy="68" r=".47"/>
<circle cx="229" cy="56.3" r=".47"/>
<circle cx="247.9" cy="68" r=".47"/>
<circle cx="243.2" cy="42.2" r=".47"/>
<circle cx="177.3" cy="46.9" r=".47"/>
<circle cx="177.3" cy="35.2" r=".47"/>
<circle cx="224.3" cy="44.6" r=".47"/>
<circle cx="236.1" cy="68" r=".47"/>
<circle cx="236.1" cy="56.3" r=".47"/>
<circle cx="189.1" cy="93.9" r=".47"/>
<circle cx="236.1" cy="98.6" r=".47"/>
<circle cx="236.1" cy="112.7" r=".47"/>
<circle cx="219.6" cy="100.9" r=".47"/>
<circle cx="219.6" cy="112.7" r=".47"/>
<circle cx="219.6" cy="124.4" r=".47"/>
<circle cx="231.4" cy="124.4" r=".47"/>
<circle cx="231.4" cy="112.7" r=".47"/>
<circle cx="250.2" cy="124.4" r=".47"/>
<circle cx="245.5" cy="98.6" r=".47"/>
<circle cx="179.7" cy="103.3" r=".47"/>
<circle cx="179.7" cy="91.5" r=".47"/>
<circle cx="226.7" cy="100.9" r=".47"/>
<circle cx="238.5" cy="124.4" r=".47"/>
<circle cx="238.5" cy="112.7" r=".47"/>
<circle cx="189.1" cy="63.3" r=".47"/>
<circle cx="198.5" cy="75.1" r=".47"/>
<circle cx="189.1" cy="75.1" r=".47"/>
<circle cx="198.5" cy="63.3" r=".47"/>
<circle cx="167.9" cy="70.4" r=".47"/>
<circle cx="257.3" cy="98.6" r=".47"/>
<circle cx="254.9" cy="42.2" r=".47"/>
<circle cx="167.9" cy="147.9" r=".47"/>
<circle cx="175" cy="154.9" r=".47"/>
<circle cx="167.9" cy="154.9" r=".47"/>
<circle cx="175" cy="147.9" r=".47"/>
<circle cx="203.2" cy="129.1" r=".47"/>
<circle cx="203.2" cy="152.6" r=".47"/>
<circle cx="203.2" cy="140.8" r=".47"/>
<circle cx="226.7" cy="147.9" r=".47"/>
<circle cx="175" cy="136.2" r=".47"/>
<circle cx="175" cy="166.7" r=".47"/>
</g>
<text font-size="4.2" fill="#000080" x="205.6" y="177.4">E540-5.5KW-DB2</text>
<g font-size="2.5" fill="#000080">
<text x="177.3" y="149.6">2</text>
<text x="184.4" y="149.6">8</text>
<text x="177.3" y="154.4">3</text>
<text x="189.1" y="152">1</text>
<text x="184.4" y="156.6">4</text>
<text x="219.6" y="184.8">http://liheming.jimdo.com</text>
</g>
<g font-size="2.1">
<text x="46.1" y="22.9">1</text>
<text x="113.6" y="22.9">2</text>
<text x="181.1" y="22.9">3</text>
<text x="248.6" y="22.9">4</text>
<text x="54.1" y="35.7">1</text>
<text x="59.8" y="35.7">8</text>
<text x="54.1" y="38.1">2</text>
<text x="54.1" y="40.5">3</text>
<text x="59.8" y="40.5">6</text>
<text x="59.8" y="38.1">7</text>
<text x="190.5" y="38.1">1</text>
<text x="190.5" y="40.5">2</text>
<text x="195" y="40.5">13</text>
<text x="195" y="38.1">14</text>
<text x="14.3" y="42.8">D</text>
<text x="54.1" y="42.8">4</text>
<text x="59.8" y="42.8">5</text>
<text x="190.5" y="42.8">3</text>
<text x="190.5" y="45.1">4</text>
<text x="190.5" y="47.5">5</text>
<text x="195" y="47.5">10</text>
<text x="195" y="45.1">11</text>
<text x="195" y="42.8">12</text>
<text x="280.1" y="42.8">D</text>
<text x="190.5" y="49.9">6</text>
<text x="190.5" y="52.2">7</text>
<text x="196.1" y="52.2">8</text>
<text x="196.1" y="49.9">9</text>
<text x="54.1" y="71">1</text>
<text x="59.8" y="71">8</text>
<text x="54.1" y="73.3">2</text>
<text x="54.1" y="75.7">3</text>
<text x="59.8" y="75.7">6</text>
<text x="59.8" y="73.3">7</text>
<text x="54.1" y="78.1">4</text>
<text x="59.8" y="78.1">5</text>
<text x="14.3" y="87.5">C</text>
<text x="280.1" y="87.5">C</text>
<text x="192.9" y="94.5">1</text>
<text x="197.3" y="94.5">14</text>
<text x="192.9" y="96.9">2</text>
<text x="192.9" y="99.2">3</text>
<text x="192.9" y="101.5">4</text>
<text x="197.3" y="101.5">11</text>
<text x="197.3" y="99.2">12</text>
<text x="197.3" y="96.9">13</text>
<text x="54.1" y="106.2">1</text>
<text x="59.8" y="106.2">8</text>
<text x="192.9" y="103.9">5</text>
<text x="192.9" y="106.2">6</text>
<text x="197.3" y="103.9">10</text>
<text x="198.5" y="106.2">9</text>
<text x="54.1" y="108.6">2</text>
<text x="54.1" y="110.9">3</text>
<text x="54.1" y="113.3">4</text>
<text x="59.8" y="113.3">5</text>
<text x="59.8" y="110.9">6</text>
<text x="59.8" y="108.6">7</text>
<text x="192.9" y="108.6">7</text>
<text x="198.5" y="108.6">8</text>
<text x="14.3" y="132.1">B</text>
<text x="280.1" y="132.1">B</text>
<text x="54.1" y="143.8">1</text>
<text x="58.6" y="143.8">14</text>
<text x="54.1" y="146.1">2</text>
<text x="54.1" y="148.5">3</text>
<text x="58.6" y="148.5">12</text>
<text x="58.6" y="146.1">13</text>
<text x="216.3" y="146.1">1</text>
<text x="216.3" y="148.5">2</text>
<text x="222" y="148.5">7</text>
<text x="222" y="146.1">8</text>
<text x="54.1" y="150.9">4</text>
<text x="54.1" y="153.2">5</text>
<text x="54.1" y="155.5">6</text>
<text x="58.6" y="153.2">10</text>
<text x="58.6" y="150.9">11</text>
<text x="59.8" y="155.5">9</text>
<text x="216.3" y="150.9">3</text>
<text x="216.3" y="153.2">4</text>
<text x="222" y="153.2">5</text>
<text x="222" y="150.9">6</text>
<text x="54.1" y="157.9">7</text>
<text x="59.8" y="157.9">8</text>
<text x="14.3" y="176.7">A</text>
<text x="197.3" y="175.5">Title</text>
<text x="280.1" y="176.7">A</text>
<text x="197.3" y="182.6">Size</text>
<text x="209" y="182.6">Number</text>
<text x="256.1" y="182.6">Revision</text>
<text x="197.3" y="189.6">Date:</text>
<text x="197.3" y="192">File:</text>
<text x="198.5" y="186.1">A4</text>
<text x="207.9" y="189.6">7-Jan-2012</text>
<text x="207.9" y="192">D:\变频器\tu20111110\国产变频器图纸.ddb</text>
<text x="244.3" y="189.6">Sheet</text>
<text x="244.3" y="192">Drawn By:</text>
<text x="250.9" y="189.6">of</text>
<text x="46.1" y="196.6">1</text>
<text x="113.6" y="196.6">2</text>
<text x="181.1" y="196.6">3</text>
<text x="248.6" y="196.6">4</text>
</g>
<g font-size="2.1" fill="#800000">
<text x="102.5" y="28.7">VU+</text>
<text x="236.6" y="28.7">V+</text>
<text x="22.4" y="33.5">VCC</text>
<text x="159.9" y="35.7">G4'</text>
<text x="203.6" y="38.1">V-</text>
<text x="203.6" y="40.5">V+</text>
<text x="23.5" y="45.1">G1'</text>
<text x="121.3" y="42.8">G1</text>
<text x="158.7" y="47.5">VCC</text>
<text x="203.6" y="47.5">V-</text>
<text x="257.7" y="42.8">G4</text>
<text x="102.5" y="56.9">VU-</text>
<text x="121.3" y="54.5">E1</text>
<text x="238.9" y="56.9">V-</text>
<text x="257.7" y="54.5">E4</text>
<text x="102.5" y="63.9">VV+</text>
<text x="22.4" y="68.7">VCC</text>
<text x="162.7" y="71">SC</text>
<text x="262.5" y="68.7">V</text>
<text x="213" y="75.7">V+</text>
<text x="23.5" y="80.4">G3'</text>
<text x="121.3" y="78.1">G3</text>
<text x="246.7" y="83.9">V+</text>
<text x="121.3" y="89.8">E3</text>
<text x="166" y="86.3">VCC</text>
<text x="238.9" y="85.1">V+</text>
<text x="102.5" y="92.1">VV-</text>
<text x="162.3" y="92.1">G6'</text>
<text x="206" y="94.5">V-</text>
<text x="102.5" y="99.2">VW+</text>
<text x="206" y="96.9">V+</text>
<text x="260.1" y="99.2">G6</text>
<text x="22.4" y="103.9">VCC</text>
<text x="161.1" y="103.9">VCC</text>
<text x="206" y="103.9">V-</text>
<text x="121.3" y="113.3">G5</text>
<text x="241.3" y="113.3">V-</text>
<text x="260.1" y="110.9">E6</text>
<text x="23.5" y="115.6">G5'</text>
<text x="121.3" y="125">E5</text>
<text x="264.8" y="125">W</text>
<text x="102.5" y="127.4">VW-</text>
<text x="201.1" y="126.2">+12V</text>
<text x="100.2" y="134.4">V+</text>
<text x="23.5" y="141.5">G2'</text>
<text x="67.2" y="143.8">V-</text>
<text x="182.3" y="142.6">+12V</text>
<text x="224.6" y="142.6">+12V</text>
<text x="249" y="140.3">V+</text>
<text x="67.2" y="146.1">V+</text>
<text x="121.3" y="148.5">G2</text>
<text x="140.4" y="148.5">P</text>
<text x="241.3" y="148.5">GB</text>
<text x="22.4" y="153.2">VCC</text>
<text x="67.2" y="153.2">V-</text>
<text x="121.3" y="160.3">E2</text>
<text x="102.5" y="162.6">V-</text>
<text x="156.4" y="170.8">+12V</text>
<text x="126.1" y="174.3">U</text>
<text x="110.3" y="189.6">V+</text>
</g>
<g font-size="2.1" fill="#000080">
<text x="52.7" y="32.3">U?</text>
<text x="102" y="32.3">Q?</text>
<text x="102" y="34.6">44H11</text>
<text x="109.1" y="33.9">R?</text>
<text x="167.9" y="33.9">R?</text>
<text x="189.1" y="34.6">U?</text>
<text x="236.1" y="32.3">Q?</text>
<text x="236.1" y="34.6">44H11</text>
<text x="245.5" y="33.9">R?</text>
<text x="41.7" y="36.9">R?</text>
<text x="41.7" y="39.3">2.2K</text>
<text x="73.8" y="38.6">R?</text>
<text x="109.1" y="37.6">100R</text>
<text x="109.1" y="40.9">R?</text>
<text x="167.9" y="37.6">330R</text>
<text x="178.1" y="39.3">R?</text>
<text x="178.1" y="41.7">2.2K</text>
<text x="245.5" y="37.6">100R</text>
<text x="245.5" y="40.9">R?</text>
<text x="31.5" y="43.3">R?</text>
<text x="31.5" y="47">330R</text>
<text x="52.7" y="46.3">PC923</text>
<text x="73.8" y="42.3">10R</text>
<text x="84" y="44">R?</text>
<text x="84" y="46.3">4.7K</text>
<text x="102" y="46.3">Q?</text>
<text x="109.1" y="44.7">100R</text>
<text x="119.2" y="46.3">R?</text>
<text x="207.9" y="43.3">R?</text>
<text x="207.9" y="47">10R</text>
<text x="236.1" y="46.3">Q?</text>
<text x="245.5" y="44.7">100R</text>
<text x="255.6" y="46.3">R?</text>
<text x="102" y="48.7">45H11</text>
<text x="119.2" y="48.7">7.5K</text>
<text x="218" y="48.7">R?</text>
<text x="218" y="51.1">4.7K</text>
<text x="236.1" y="48.7">45H11</text>
<text x="255.6" y="48.7">7.5K</text>
<text x="189.1" y="55.7">DIP14</text>
<text x="174.8" y="63.5">U?</text>
<text x="219.6" y="60.2">C?</text>
<text x="219.6" y="62.5">332</text>
<text x="229.8" y="60.5">R?</text>
<text x="229.8" y="62.8">10K</text>
<text x="238.3" y="65.4">D?</text>
<text x="238.4" y="60.2">C?</text>
<text x="238.4" y="62.5">102</text>
<text x="250" y="65.1">D?</text>
<text x="52.7" y="67.5">U?</text>
<text x="102" y="67.5">Q?</text>
<text x="102" y="69.8">44H11</text>
<text x="109.1" y="69.1">R?</text>
<text x="189.7" y="67.5">R?</text>
<text x="189.7" y="69.8">1K</text>
<text x="200.8" y="69.6">C?</text>
<text x="200.8" y="71.9">102</text>
<text x="219.6" y="66.7">R?</text>
<text x="219.6" y="70.5">1K</text>
<text x="238.3" y="71.9">5.1V</text>
<text x="41.7" y="72.2">R?</text>
<text x="41.7" y="74.5">2.2K</text>
<text x="73.8" y="73.8">R?</text>
<text x="73.8" y="77.6">10R</text>
<text x="109.1" y="72.9">100R</text>
<text x="109.1" y="76.1">R?</text>
<text x="168.7" y="74.5">R?</text>
<text x="168.7" y="76.9">RES1</text>
<text x="172.4" y="73.8">OPTOISO1</text>
<text x="200.8" y="73.8">R?</text>
<text x="200.8" y="77.6">5.11K</text>
<text x="248.6" y="74.5">R?</text>
<text x="248.6" y="76.9">1K</text>
<text x="250" y="72.2">BYV26E</text>
<text x="31.5" y="78.5">R?</text>
<text x="31.5" y="82.3">330R</text>
<text x="52.7" y="81.5">PC923</text>
<text x="84" y="79.2">R?</text>
<text x="84" y="81.5">4.7K</text>
<text x="102" y="81.5">Q?</text>
<text x="102" y="83.9">45H11</text>
<text x="109.1" y="79.9">100R</text>
<text x="119.2" y="81.5">R?</text>
<text x="119.2" y="83.9">7.5K</text>
<text x="238.4" y="88.6">Q?</text>
<text x="170.3" y="90.3">R?</text>
<text x="170.3" y="94">330R</text>
<text x="180.3" y="95.7">R?</text>
<text x="191.4" y="90.9">U?</text>
<text x="238.4" y="90.9">44H11</text>
<text x="247.9" y="90.3">R?</text>
<text x="247.9" y="94">100R</text>
<text x="180.3" y="98">2.2K</text>
<text x="210.2" y="99.7">R?</text>
<text x="247.9" y="97.3">R?</text>
<text x="247.9" y="101">100R</text>
<text x="41.7" y="107.4">R?</text>
<text x="52.7" y="102.7">U?</text>
<text x="102" y="102.7">Q?</text>
<text x="102" y="105.1">44H11</text>
<text x="109.1" y="104.3">R?</text>
<text x="210.2" y="103.4">10R</text>
<text x="220.4" y="105.1">R?</text>
<text x="220.4" y="107.4">4.7K</text>
<text x="238.4" y="102.7">Q?</text>
<text x="238.4" y="105.1">45H11</text>
<text x="258" y="102.7">R?</text>
<text x="258" y="105.1">7.5K</text>
<text x="31.5" y="113.7">R?</text>
<text x="41.7" y="109.7">2.2K</text>
<text x="73.8" y="109.1">R?</text>
<text x="73.8" y="112.8">10R</text>
<text x="109.1" y="108.1">100R</text>
<text x="109.1" y="111.4">R?</text>
<text x="191.4" y="112.1">DIP14</text>
<text x="31.5" y="117.5">330R</text>
<text x="52.7" y="116.8">PC923</text>
<text x="84" y="114.5">R?</text>
<text x="84" y="116.8">4.7K</text>
<text x="102" y="116.8">Q?</text>
<text x="102" y="119.1">45H11</text>
<text x="109.1" y="115.2">100R</text>
<text x="119.2" y="116.8">R?</text>
<text x="119.2" y="119.1">7.5K</text>
<text x="222" y="116.6">C?</text>
<text x="222" y="118.9">332</text>
<text x="232.1" y="116.8">R?</text>
<text x="232.1" y="119.1">10K</text>
<text x="240.8" y="116.6">C?</text>
<text x="240.8" y="118.9">102</text>
<text x="222" y="123.1">R?</text>
<text x="240.5" y="121.8">D?</text>
<text x="252.3" y="121.5">D?</text>
<text x="222" y="126.9">1K</text>
<text x="240.5" y="128.3">5.1V</text>
<text x="251" y="130.9">R?</text>
<text x="252.3" y="128.5">BYV26E</text>
<text x="99.7" y="137.9">Q?</text>
<text x="193.8" y="133">C?</text>
<text x="193.8" y="135.3">104</text>
<text x="207.4" y="133">D?</text>
<text x="207.4" y="135.3">LED</text>
<text x="251" y="133.2">1K</text>
<text x="31.5" y="139.5">R?</text>
<text x="31.5" y="143.4">330R</text>
<text x="52.7" y="140.3">U?</text>
<text x="99.7" y="140.3">44H11</text>
<text x="109.1" y="139.5">R?</text>
<text x="109.1" y="143.4">100R</text>
<text x="158.2" y="143.1">D?</text>
<text x="168.7" y="140.3">R?</text>
<text x="168.7" y="142.6">10K</text>
<text x="177.3" y="142.4">C?</text>
<text x="215" y="142.6">U?</text>
<text x="41.7" y="145">R?</text>
<text x="41.7" y="147.3">2.2K</text>
<text x="71.5" y="148.9">R?</text>
<text x="109.1" y="146.7">R?</text>
<text x="146.7" y="146.7">R?</text>
<text x="177.3" y="144.7">332</text>
<text x="203.9" y="145">R?</text>
<text x="203.9" y="147.3">2.2K</text>
<text x="229" y="146.7">R?</text>
<text x="71.5" y="152.8">10R</text>
<text x="81.6" y="154.4">R?</text>
<text x="99.7" y="152">Q?</text>
<text x="99.7" y="154.4">45H11</text>
<text x="109.1" y="150.4">100R</text>
<text x="119.2" y="152">R?</text>
<text x="119.2" y="154.4">7.5K</text>
<text x="146.7" y="150.4">510K</text>
<text x="158.2" y="151.8">LED</text>
<text x="193.8" y="151.3">R?</text>
<text x="193.8" y="155">330R</text>
<text x="229" y="150.4">390R</text>
<text x="52.7" y="161.4">DIP14</text>
<text x="81.6" y="156.7">4.7K</text>
<text x="159.2" y="159.1">R?</text>
<text x="159.2" y="161.4">5.1K</text>
<text x="170.3" y="161.2">C?</text>
<text x="175.7" y="159.1">R?</text>
<text x="175.7" y="161.4">3.9K</text>
<text x="189.3" y="156.5">AR?</text>
<text x="189.3" y="159.3">LM393</text>
<text x="215" y="156.7">TLP250</text>
<text x="83.2" y="165.9">C?</text>
<text x="93.4" y="166.1">R?</text>
<text x="102" y="165.9">C?</text>
<text x="170.3" y="163.5">104</text>
<text x="83.2" y="172.5">R?</text>
<text x="83.2" y="168.2">332</text>
<text x="93.4" y="168.5">10K</text>
<text x="101.9" y="171">D?</text>
<text x="102" y="168.2">102</text>
<text x="113.6" y="170.8">D?</text>
<text x="83.2" y="176.2">1K</text>
<text x="101.9" y="177.6">5.1V</text>
<text x="113.6" y="177.9">BYV26E</text>
<text x="112.2" y="180.2">R?</text>
<text x="112.2" y="182.6">1K</text>
<text x="266.7" y="184.9">V1.0</text>
<text x="266.7" y="192">李和明</text>
<text x="266.7" y="189.6">1/2</text>
</g>
</svg>
